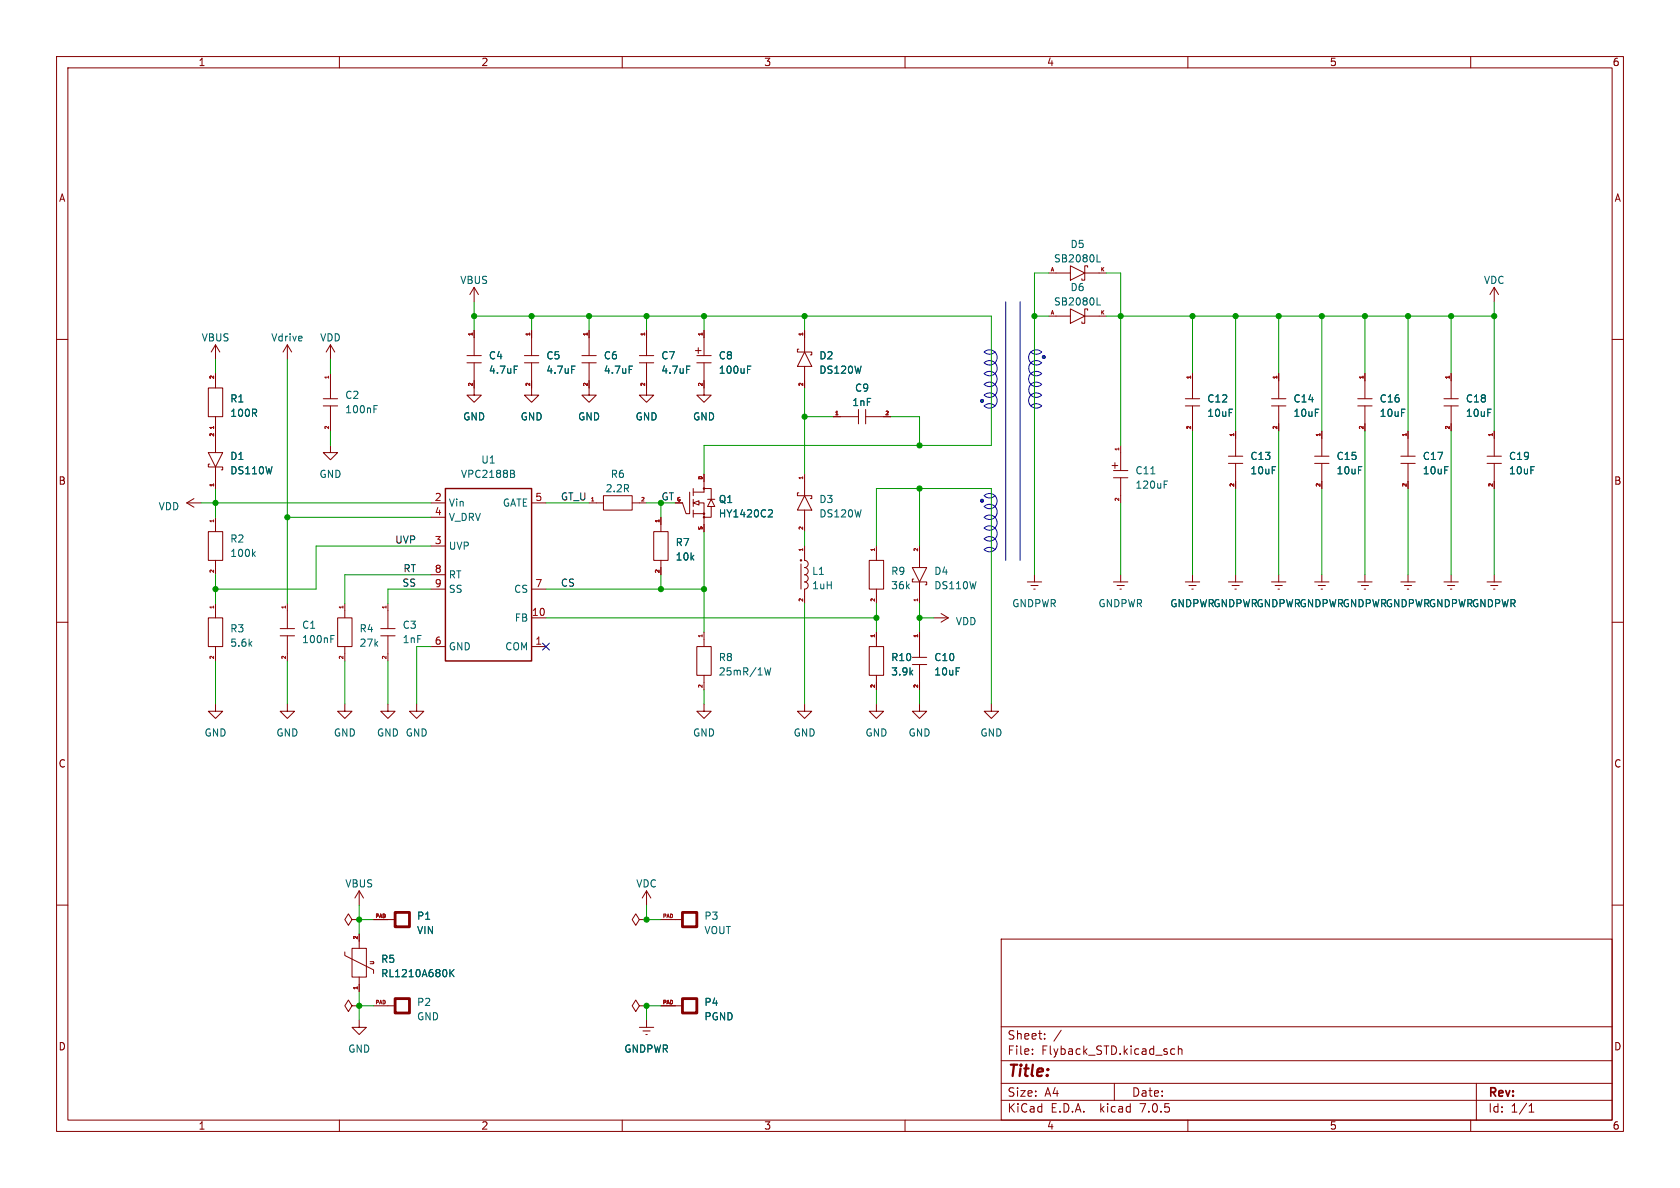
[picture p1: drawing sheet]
<svg xmlns="http://www.w3.org/2000/svg" width="297mm" height="210mm" viewBox="0 0 297 210" stroke-linecap="round" stroke-linejoin="round" font-family="sans-serif">
<g fill="none" stroke="#840000" stroke-width=".18">
<path d="M10 10h277v190h-277zM12 12h273v186h-273zM60 10v2M110 10v2M160 10v2M210 10v2M260 10v2M10 60h2M83.8 50.8v2.5M83.8 58.4v4.5M83.8 50.8l-.7 1.3M83.8 50.8l.8 1.3"/>
<path d="M94 58.4v4.5M104.1 58.4v4.5M114.3 58.4v4.5M124.5 58.4v4.5M142.2 58.4v3.8M185.4 48.3h3.8M185.4 55.9h3.8M189.2 47l2.6 1.3-2.6 1.2zM189.2 54.6l2.6 1.3-2.6 1.3zM191.8 48.3h3.8M191.8 55.9h3.8M192.3 47.2v-.2h-.5v2.5h-.5v-.2"/>
<path d="M192.3 54.9v-.3h-.5v2.6h-.5v-.3M264.2 50.8v2.5M264.2 50.8l-.8 1.3M264.2 50.8l.7 1.3M285 60h2M36.8 68.6h2.6v5.1h-2.6zM38.1 61v2.5M38.1 66v2.6M38.1 73.7v6.3M38.1 61l-.8 1.2M38.1 61l.8 1.2M50.8 61v2.5"/>
<path d="M50.8 61l-.8 1.2M50.8 61l.8 1.2M57.1 70.5h2.6M57.1 71.8h2.6M58.4 78.7v1.3h1.3l-1.3 1.3-1.3-1.3h1.3M58.4 61v2.5M58.4 66v4.5M58.4 71.8v4.4M58.4 61l-.7 1.2M58.4 61l.8 1.2M82.5 62.9h2.6M82.5 64.1h2.6"/>
<path d="M83.8 64.1v5.8h1.3l-1.3 1.2-1.3-1.2h1.3M92.7 62.9h2.5M92.7 64.1h2.5M94 64.1v5.8h1.2l-1.2 1.2-1.3-1.2h1.3M102.9 62.9h2.5M102.9 64.1h2.5M104.1 64.1v5.8h1.3l-1.3 1.2-1.2-1.2h1.2M113 62.9h2.6M113 64.1h2.6M114.3 64.1v5.8h1.3l-1.3 1.2-1.3-1.2h1.3M122.9 62h1.1M123.2 62.9h2.5"/>
<path d="M123.2 64.1h2.5M123.4 61.5v1M124.5 64.1v5.8h1.2l-1.2 1.2-1.3-1.2h1.3M141.2 61.7h-.2v.5h2.5v.5h-.2M142.2 62.2l1.3 2.6h-2.5zM142.2 64.8v3.8M147.3 73.7h4.5M151.8 72.4v2.5M153 73.7h4.5M153 72.4v2.5M198.1 78.7v4.5M209.5 70.5h2.6"/>
<path d="M209.5 71.8h2.6M210.8 66v4.5M210.8 71.8v4.4M218.4 76.2v4.4M224.8 70.5h2.5M224.8 71.8h2.5M226.1 66v4.5M226.1 71.8v4.4M233.7 76.2v4.4M240 70.5h2.6M240 71.8h2.6M241.3 66v4.5"/>
<path d="M241.3 71.8v4.4M248.9 76.2v4.4M255.3 70.5h2.5M255.3 71.8h2.5M256.5 66v4.5M256.5 71.8v4.4M264.2 76.2v4.4M33 88.9h2.6M33 88.9l1.3 .8M34.3 88.1l-1.3 .8M36.8 94h2.6v5.1h-2.6zM36.8 80h2.6l-1.3 2.6z"/>
<path d="M37.1 82h-.3v.6h2.6v.5h-.3M38.1 82.6v3.8M38.1 91.4v2.6M38.1 99.1v2.5M76.2 88.9h2.5M76.2 96.5h2.5M76.2 91.4h2.5M94 88.9h2.5M104.1 88.9h2.6M106.7 87.6h5.1v2.6h-5.1zM111.8 88.9h2.5M115.6 94h2.5v5.1h-2.5z"/>
<path d="M116.8 91.4v2.6M116.8 99.1v2.5M121.9 87v3.8h-.6l-.7-1.9h-1.2M122.6 88.9l1-.4v.8zM122.6 90.8h1.9M122.6 86.4v1.2M122.6 88.3v1.2M122.6 90.2v1.2M123.6 88.9h.9v1.9M124.5 86.4h1.2v1.9M124.5 83.8v3.2h-1.9M124.5 90.8v3.2"/>
<path d="M125.1 88.3h1.3M125.7 89.5v1.9h-1.2M125.7 88.3l.7 1.2h-1.3zM141.2 87.1h-.2v.5h2.5v.5h-.2M141.6 99.7v4.4M142.2 96.5v2.6a.64 .64 0 0 1 .7 .6 .64 .64 0 0 1-.7 .6 .64 .64 0 0 1 .7 .7 .64 .64 0 0 1-.7 .6 .64 .64 0 0 1 .7 .6 .64 .64 0 0 1-.7 .7 .64 .64 0 0 1 .7 .6 .64 .64 0 0 1-.7 .6v2.6M142.2 87.6l1.3 2.6h-2.5zM142.2 83.8v3.8M142.2 90.2v3.8M153.7 99.1h2.5v5h-2.5zM154.9 96.5v2.6M162.6 96.5v3.8"/>
<path d="M196.6 82.3h1M196.8 83.2h2.6M196.8 84.5h2.6M197.1 81.8v1M198.1 84.5v4.4M217.2 80.6h2.5M217.2 81.9h2.5M218.4 81.9v4.5M232.4 80.6h2.5M232.4 81.9h2.5M233.7 81.9v4.5M247.6 80.6h2.6"/>
<path d="M247.6 81.9h2.6M248.9 81.9v4.5M262.9 80.6h2.5M262.9 81.9h2.5M264.2 81.9v4.5M10 110h2M36.8 109.2h2.6v5.1h-2.6zM38.1 106.7v2.5M38.1 114.3v2.5M49.5 111.1h2.6M49.5 112.4h2.6M50.8 106.7v4.4"/>
<path d="M50.8 112.4v4.4M59.7 109.2h2.5v5.1h-2.5zM61 106.7v2.5M61 114.3v2.5M67.3 111.1h2.5M67.3 112.4h2.5M68.6 106.7v4.4M68.6 112.4v4.4M76.2 104.1h2.5M76.2 114.3h2.5M76.2 101.6h2.5M94 104.1h2.5"/>
<path d="M94 114.3h2.5M94 109.2h2.5M123.2 114.3h2.5v5.1h-2.5zM124.5 111.8v2.5M124.5 119.4v2.5M153.7 114.3h2.5v5.1h-2.5zM154.9 104.1v2.6M154.9 111.8v2.5M154.9 119.4v2.5M161.3 100.3h2.5l-1.2 2.6zM161.3 116.2h2.5M161.3 117.5h2.5"/>
<path d="M161.5 102.4h-.2v.5h2.5v.5h-.2M162.6 102.9v3.8M162.6 111.8v4.4M162.6 117.5v4.4M165.1 109.2h2.5M166.4 108.5l1.2 .7M167.6 109.2l-1.2 .8M181.6 102.9h2.5M182.2 103.5h1.3M182.8 104.1h.2M182.9 101.6v1.3M196.8 102.9h2.6"/>
<path d="M197.5 103.5h1.3M198 104.1h.2M198.1 101.6v1.3M209.5 102.9h2.6M210.2 103.5h1.3M210.7 104.1h.2M210.8 101.6v1.3M217.2 102.9h2.5M217.8 103.5h1.3M218.3 104.1h.3M218.4 101.6v1.3M224.8 102.9h2.5"/>
<path d="M225.4 103.5h1.3M225.9 104.1h.3M226.1 101.6v1.3M232.4 102.9h2.5M233 103.5h1.3M233.6 104.1h.2M233.7 101.6v1.3M240 102.9h2.6M240.7 103.5h1.2M241.2 104.1h.2M241.3 101.6v1.3M247.6 102.9h2.6"/>
<path d="M248.3 103.5h1.3M248.8 104.1h.2M248.9 101.6v1.3M255.3 102.9h2.5M255.9 103.5h1.3M256.4 104.1h.3M256.5 101.6v1.3M262.9 102.9h2.5M263.5 103.5h1.3M264 104.1h.3M264.2 101.6v1.3M285 110h2"/>
<path d="M38.1 124.5v1.2h1.3l-1.3 1.3-1.3-1.3h1.3M50.8 124.5v1.2h1.3l-1.3 1.3-1.3-1.3h1.3M61 124.5v1.2h1.2l-1.2 1.3-1.3-1.3h1.3M68.6 124.5v1.2h1.2l-1.2 1.3-1.3-1.3h1.3M73.7 124.5v1.2h1.2l-1.2 1.3-1.3-1.3h1.3M124.5 124.5v1.2h1.2l-1.2 1.3-1.3-1.3h1.3M142.2 124.5v1.2h1.3l-1.3 1.3-1.2-1.3h1.2M154.9 124.5v1.2h1.3l-1.3 1.3-1.2-1.3h1.2M162.6 124.5v1.2h1.2l-1.2 1.3-1.3-1.3h1.3M175.3 124.5v1.2h1.2l-1.2 1.3-1.3-1.3h1.3M10 160h2M63.5 157.5l-.8 1.3"/>
<path d="M63.5 157.5v2.5M63.5 157.5l.8 1.3M114.3 157.5v2.5M114.3 157.5l-.8 1.3M114.3 157.5l.8 1.3M285 160h2M61 168.3v.6l5 2.6v.6M62.2 167.6h2.6v5.1h-2.6zM62.2 162.6l-.6-1.1-.6 1.1 .6 1 .6-1h1.3M62.2 177.8l-.6-1-.6 1 .6 1 .6-1h1.3M63.5 162.6h.1M63.5 177.8h.1"/>
<path d="M63.5 165.1v2.5M63.5 172.7v2.6M66 177.8h3.8M66 162.6h3.8M113 177.8l-.6-1-.6 1 .6 1 .6-1h1.3M113 162.6l-.6-1.1-.6 1.1 .6 1 .6-1h1.3M114.3 177.8h.1M114.3 162.6h.1M116.8 177.8h3.8M116.8 162.6h3.8M177 166h108v32h-108zM60 198v2"/>
<path d="M63.5 180.3v1.3h1.3l-1.3 1.3-1.3-1.3h1.3M110 198v2M113 181.6h2.6M113.7 182.2h1.2M114.2 182.9h.2M114.3 180.3v1.3M160 198v2M177 194.5h108M177 191.5h108M177 187.5h108M177 181.5h108M182.5 186.3v.1"/>
<path d="M182.5 185.5v.1M184.7 183.6v.1M184.7 182.8v.1M187.6 182.1l-1.3 2M197 191.5v3M207 186.1l.2 .3 .5-.1M207.7 185.5l-.5-.1-.2 .3M208.3 185.5l.2-.1 .4 .1 .1 .9M208.3 184.9v1.5M210 198v2M260 198v2M261 191.5v6.5"/>
<path d="M270.3 196.6h.9M270.3 195.5l.4-.4v1.5"/>
</g>
<g fill="#004800" stroke="#004800" stroke-width=".18">
<circle cx="173.6" cy="88.5" r=".25"/>
<circle cx="173.6" cy="70.9" r=".25"/>
<circle cx="184.5" cy="63.1" r=".25"/>
</g>
<g fill="none" stroke="#006464" stroke-width=".18">
<path d="M193.9 46.3h.7M193.9 53.9h.7M66.1 71.7h.6M90.9 64.7h.6M101.1 64.7h.6M111.2 64.7h.6M121.4 64.7h.6M132.2 64.7h.6M44.8 97.9l.3 .5M45.1 97.5l-.5 .5M90.7 83.1l.2 .3-.2 .3 .2 .2 .1 .3-.3 .2h-.4M136 90.1l.4 .1 .2 .3-.8 .9h.8"/>
<path d="M205.8 85h.6M58.5 112.3h.6M135.2 118.1l.3 1.2 .2-.9 .3 .9 .3-1.2M79.5 171.4v1.3M79.7 171.9l.6 .8M80.3 171.4l-.8 .7"/>
</g>
<g fill="#840000" stroke="#840000" stroke-width=".18">
<circle cx="124.5" cy="91.4" r=".13"/>
<circle cx="124.5" cy="90.8" r=".13"/>
<circle cx="124.5" cy="86.4" r=".13"/>
<circle cx="141.6" cy="99.1" r=".13"/>
</g>
<path d="M69.8 176.5h2.6v2.6h-2.6zM69.8 161.3h2.6v2.5h-2.6zM120.6 176.5h2.6v2.6h-2.6zM120.6 161.3h2.6v2.5h-2.6z" fill="none" stroke="#840000" stroke-width=".5"/>
<path d="M78.7 86.4h15.3v30.4h-15.3z" fill="none" stroke="#840000" stroke-width=".25"/>
<g fill="none" stroke="#0000c2" stroke-width=".18">
<path d="M177.8 53.3v45.8M180.3 53.3v45.8M174 71.8a1.35 1.35 0 0 1 1.9 0 1.36 1.36 0 0 1-1.9 0zM174 64.1a1.36 1.36 0 0 1 1.9 0 1.36 1.36 0 0 1-1.9 0zM174 66a1.36 1.36 0 0 1 1.9 0 1.36 1.36 0 0 1-1.9 0zM174 62.2a1.36 1.36 0 0 1 1.9 0 1.35 1.35 0 0 1-1.9 0zM174 67.9a1.36 1.36 0 0 1 1.9 0 1.36 1.36 0 0 1-1.9 0zM174 69.9a1.36 1.36 0 0 1 1.9 0 1.36 1.36 0 0 1-1.9 0zM175.9 64.1a1.35 1.35 0 0 1 0 1.9M175.9 62.2a1.38 1.38 0 0 1 0 1.9M175.9 67.9a1.36 1.36 0 0 1 0 2M175.9 66a1.38 1.38 0 0 1 0 1.9"/>
<path d="M175.9 69.9a1.38 1.38 0 0 1 0 1.9M182.2 66a1.36 1.36 0 0 1 1.9 0 1.36 1.36 0 0 1-1.9 0zM182.2 67.9a1.36 1.36 0 0 1 1.9 0 1.36 1.36 0 0 1-1.9 0zM182.2 62.2a1.36 1.36 0 0 1 1.9 0 1.35 1.35 0 0 1-1.9 0zM182.2 64.1a1.36 1.36 0 0 1 1.9 0 1.36 1.36 0 0 1-1.9 0zM182.2 64.1a1.4 1.4 0 0 0 0 1.9M182.2 62.2a1.34 1.34 0 0 0 0 1.9M182.2 71.8a1.35 1.35 0 0 1 1.9 0 1.36 1.36 0 0 1-1.9 0zM182.2 69.9a1.34 1.34 0 0 0 0 1.9M182.2 66a1.34 1.34 0 0 0 0 1.9M182.2 67.9a1.39 1.39 0 0 0 0 2M182.2 69.9a1.36 1.36 0 0 1 1.9 0 1.36 1.36 0 0 1-1.9 0z"/>
<path d="M174 91.4a1.36 1.36 0 0 1 1.9 0 1.36 1.36 0 0 1-1.9 0zM174 89.5a1.36 1.36 0 0 1 1.9 0 1.36 1.36 0 0 1-1.9 0zM174 87.6a1.36 1.36 0 0 1 1.9 0 1.35 1.35 0 0 1-1.9 0zM174 97.2a1.35 1.35 0 0 1 1.9 0 1.36 1.36 0 0 1-1.9 0zM174 95.3a1.36 1.36 0 0 1 1.9 0 1.36 1.36 0 0 1-1.9 0zM174 93.3a1.36 1.36 0 0 1 1.9 0 1.36 1.36 0 0 1-1.9 0zM175.9 87.6a1.39 1.39 0 0 1 0 1.9M175.9 89.5a1.35 1.35 0 0 1 0 1.9M175.9 95.3a1.39 1.39 0 0 1 0 1.9M175.9 93.3a1.34 1.34 0 0 1 0 2M175.9 91.4a1.39 1.39 0 0 1 0 1.9"/>
<circle cx="173.6" cy="70.9" r=".25"/>
<circle cx="184.5" cy="63.1" r=".25"/>
<circle cx="173.6" cy="88.5" r=".25"/>
</g>
<g fill="none" stroke="#009600" stroke-width=".18">
<path d="M83.8 55.9h91.5v22.8h-50.8v5.1M83.8 53.3v5.1M94 55.9v2.5M104.1 55.9v2.5M114.3 55.9v2.5M124.5 55.9v2.5M142.2 55.9v2.5M182.9 55.9h2.5M185.4 48.3h-2.5v53.3M195.6 55.9h68.6M195.6 48.3h2.5v30.4M210.8 55.9v10.1"/>
<path d="M218.4 55.9v20.3M226.1 55.9v10.1M233.7 55.9v20.3M241.3 55.9v10.1M248.9 55.9v20.3M256.5 55.9v10.1M264.2 53.3v22.9M38.1 63.5v2.5M50.8 63.5v43.2M58.4 63.5v2.5M58.4 76.2v2.5M142.2 73.7h5.1"/>
<path d="M142.2 68.6v15.2M157.5 73.7h5.1v5M210.8 76.2v25.4M226.1 76.2v25.4M241.3 76.2v25.4M256.5 76.2v25.4M35.6 88.9h40.6M38.1 86.4v5M50.8 91.4h25.4M76.2 96.5h-20.3v7.6h-17.8M96.5 88.9h7.6M114.3 88.9h2.5v2.5"/>
<path d="M124.5 94v17.8M142.2 94v2.5M154.9 96.5v-10.1h20.4v38.1M162.6 86.4v10.1M198.1 88.9v12.7M218.4 86.4v15.2M233.7 86.4v15.2M248.9 86.4v15.2M264.2 86.4v15.2M38.1 101.6v5.1M38.1 116.8v7.7M50.8 116.8v7.7"/>
<path d="M61 116.8v7.7M68.6 116.8v7.7M76.2 104.1h-7.6v2.6M76.2 101.6h-15.2v5.1M76.2 114.3h-2.5v10.2M96.5 104.1h28M96.5 109.2h58.4M116.8 101.6v2.5M142.2 106.7v17.8M154.9 106.7v5.1M162.6 106.7v5.1M162.6 109.2h2.5"/>
<path d="M124.5 121.9v2.6M154.9 121.9v2.6M162.6 121.9v2.6M63.5 162.6h2.5M63.5 160v5.1M63.5 175.3v5M63.5 177.8h2.5M114.3 160v2.6h2.5M116.8 177.8h-2.5v2.5"/>
</g>
<path d="M95.9 113.7l1.2 1.2M97.1 113.7l-1.2 1.2" fill="none" stroke="#000084" stroke-width=".18"/>
<g fill="#009600" stroke="#009600" stroke-width=".18">
<circle cx="116.8" cy="88.9" r=".46"/>
<circle cx="94" cy="55.9" r=".46"/>
<circle cx="83.8" cy="55.9" r=".46"/>
<circle cx="104.1" cy="55.9" r=".46"/>
<circle cx="114.3" cy="55.9" r=".46"/>
<circle cx="124.5" cy="55.9" r=".46"/>
<circle cx="142.2" cy="55.9" r=".46"/>
<circle cx="162.6" cy="78.7" r=".46"/>
<circle cx="142.2" cy="73.7" r=".46"/>
<circle cx="63.5" cy="162.6" r=".46"/>
<circle cx="116.8" cy="104.1" r=".46"/>
<circle cx="114.3" cy="177.8" r=".46"/>
<circle cx="63.5" cy="177.8" r=".46"/>
<circle cx="114.3" cy="162.6" r=".46"/>
<circle cx="162.6" cy="86.4" r=".46"/>
<circle cx="154.9" cy="109.2" r=".46"/>
<circle cx="162.6" cy="109.2" r=".46"/>
<circle cx="124.5" cy="104.1" r=".46"/>
<circle cx="38.1" cy="104.1" r=".46"/>
<circle cx="50.8" cy="91.4" r=".46"/>
<circle cx="38.1" cy="88.9" r=".46"/>
<circle cx="248.9" cy="55.9" r=".46"/>
<circle cx="241.3" cy="55.9" r=".46"/>
<circle cx="233.7" cy="55.9" r=".46"/>
<circle cx="256.5" cy="55.9" r=".46"/>
<circle cx="264.2" cy="55.9" r=".46"/>
<circle cx="182.9" cy="55.9" r=".46"/>
<circle cx="218.4" cy="55.9" r=".46"/>
<circle cx="210.8" cy="55.9" r=".46"/>
<circle cx="226.1" cy="55.9" r=".46"/>
<circle cx="198.1" cy="55.9" r=".46"/>
</g>
<text font-size="2.8" fill="#840000" x="178" y="190.8">Title:</text>
<g font-size="2.1" fill="#840000">
<text x="178" y="183.9">Sheet:</text>
<text x="178" y="186.6">File:</text>
<text x="184" y="186.6">Flyback_STD.kicad_sch</text>
<text x="178" y="196.8">KiCad</text>
<text x="178" y="194">Size:</text>
<text x="184.6" y="194">A4</text>
<text x="185.7" y="196.8">E.D.A.</text>
<text x="194.4" y="196.8">kicad</text>
<text x="200" y="194">Date:</text>
<text x="201.5" y="196.8">7.0.5</text>
<text x="263" y="194.2">Rev:</text>
<text x="263" y="196.8">Id:</text>
<text x="267" y="196.8">1/1</text>
</g>
<g font-size="1.8" fill="#840000">
<text x="35" y="11.8">1</text>
<text x="85" y="11.8">2</text>
<text x="135" y="11.8">3</text>
<text x="185" y="11.8">4</text>
<text x="235" y="11.8">5</text>
<text x="285" y="11.8">6</text>
<text x="10.4" y="35.8">A</text>
<text x="285.4" y="35.8">A</text>
<text x="10.3" y="85.8">B</text>
<text x="285.3" y="85.8">B</text>
<text x="10.3" y="135.8">C</text>
<text x="285.3" y="135.8">C</text>
<text x="10.3" y="185.8">D</text>
<text x="285.3" y="185.8">D</text>
<text x="35" y="199.8">1</text>
<text x="85" y="199.8">2</text>
<text x="135" y="199.8">3</text>
<text x="185" y="199.8">4</text>
<text x="235" y="199.8">5</text>
<text x="285" y="199.8">6</text>
</g>
<g font-size="1.8" fill="#006464">
<text x="186.3" y="46.5">SB2080L</text>
<text x="189.2" y="44">D5</text>
<text x="81.3" y="50.4">VBUS</text>
<text x="189.2" y="51.6">D6</text>
<text x="262.3" y="50.4">VDC</text>
<text x="186.3" y="54.2">SB2080L</text>
<text x="35.6" y="60.5">VBUS</text>
<text x="47.9" y="60.5">Vdrive</text>
<text x="56.5" y="60.5">VDD</text>
<text x="86.4" y="63.7">C4</text>
<text x="96.5" y="63.7">C5</text>
<text x="106.7" y="63.7">C6</text>
<text x="116.8" y="63.7">C7</text>
<text x="127" y="63.7">C8</text>
<text x="144.8" y="63.7">D2</text>
<text x="40.6" y="71.3">R1</text>
<text x="61" y="70.7">C2</text>
<text x="86.4" y="66.2">4.7uF</text>
<text x="96.5" y="66.2">4.7uF</text>
<text x="106.7" y="66.2">4.7uF</text>
<text x="116.8" y="66.2">4.7uF</text>
<text x="127" y="66.2">100uF</text>
<text x="144.8" y="66.2">DS120W</text>
<text x="150.6" y="71.9">1nF</text>
<text x="151.1" y="69.4">C9</text>
<text x="213.4" y="71.3">C12</text>
<text x="228.6" y="71.3">C14</text>
<text x="243.8" y="71.3">C16</text>
<text x="259.1" y="71.3">C18</text>
<text x="40.6" y="73.9">100R</text>
<text x="61" y="73.2">100nF</text>
<text x="81.8" y="74.5">GND</text>
<text x="92" y="74.5">GND</text>
<text x="102.1" y="74.5">GND</text>
<text x="112.3" y="74.5">GND</text>
<text x="122.5" y="74.5">GND</text>
<text x="213.4" y="73.9">10uF</text>
<text x="228.6" y="73.9">10uF</text>
<text x="243.8" y="73.9">10uF</text>
<text x="259.1" y="73.9">10uF</text>
<text x="40.6" y="81.5">D1</text>
<text x="85" y="82.1">U1</text>
<text x="221" y="81.5">C13</text>
<text x="236.2" y="81.5">C15</text>
<text x="251.5" y="81.5">C17</text>
<text x="266.7" y="81.5">C19</text>
<text x="40.6" y="84">DS110W</text>
<text x="56.4" y="84.6">GND</text>
<text x="79.2" y="89.7">Vin</text>
<text x="81.4" y="84.6">VPC2188B</text>
<text x="88.9" y="89.7">GATE</text>
<text x="107" y="87.2">2.2R</text>
<text x="107.9" y="84.6">R6</text>
<text x="127" y="89.1">Q1</text>
<text x="144.8" y="89.1">D3</text>
<text x="200.7" y="84">C11</text>
<text x="200.7" y="86.6">120uF</text>
<text x="221" y="84">10uF</text>
<text x="236.2" y="84">10uF</text>
<text x="251.5" y="84">10uF</text>
<text x="266.7" y="84">10uF</text>
<text x="28" y="90.4">VDD</text>
<text x="79.2" y="92.3">V_DRV</text>
<text x="127" y="91.6">HY1420C2</text>
<text x="144.8" y="91.6">DS120W</text>
<text x="40.6" y="96.1">R2</text>
<text x="40.6" y="98.6">100k</text>
<text x="79.2" y="97.3">UVP</text>
<text x="119.4" y="96.7">R7</text>
<text x="119.4" y="99.3">10k</text>
<text x="143.5" y="101.8">L1</text>
<text x="157.5" y="101.8">R9</text>
<text x="165.1" y="101.8">D4</text>
<text x="79.2" y="102.4">RT</text>
<text x="79.2" y="105">SS</text>
<text x="90.9" y="105">CS</text>
<text x="143.5" y="104.3">1uH</text>
<text x="157.5" y="104.3">36k</text>
<text x="165.1" y="104.3">DS110W</text>
<text x="178.9" y="107.5">GNDPWR</text>
<text x="194.1" y="107.5">GNDPWR</text>
<text x="206.8" y="107.5">GNDPWRGNDPWRGNDPWRGNDPWRGNDPWRGNDPWRGNDPWRGNDPWR</text>
<text x="40.6" y="112">R3</text>
<text x="53.3" y="111.3">C1</text>
<text x="53.3" y="113.9">100nF</text>
<text x="63.5" y="112">R4</text>
<text x="71.1" y="111.3">C3</text>
<text x="71.1" y="113.9">1nF</text>
<text x="91" y="110">FB</text>
<text x="168.9" y="110.7">VDD</text>
<text x="40.6" y="114.5">5.6k</text>
<text x="63.5" y="114.5">27k</text>
<text x="79.2" y="115.1">GND</text>
<text x="89.3" y="115.1">COM</text>
<text x="127" y="117">R8</text>
<text x="127" y="119.6">25mR/1W</text>
<text x="157.5" y="117">R10</text>
<text x="157.5" y="119.6">3.9k</text>
<text x="165.1" y="117">C10</text>
<text x="165.1" y="119.6">10uF</text>
<text x="36.1" y="130.4">GND</text>
<text x="48.8" y="130.4">GND</text>
<text x="59" y="130.4">GND</text>
<text x="66.6" y="130.4">GND GND</text>
<text x="122.5" y="130.4">GND</text>
<text x="140.2" y="130.4">GND</text>
<text x="152.9" y="130.4">GND</text>
<text x="160.6" y="130.4">GND</text>
<text x="173.3" y="130.4">GND</text>
<text x="61" y="157">VBUS</text>
<text x="112.4" y="157">VDC</text>
<text x="73.7" y="162.8">P1</text>
<text x="73.7" y="165.3">VIN</text>
<text x="124.5" y="162.8">P3</text>
<text x="124.5" y="165.3">VOUT</text>
<text x="67.3" y="170.4">R5</text>
<text x="67.3" y="172.9">RL1210A680K</text>
<text x="73.7" y="178">P2</text>
<text x="124.5" y="178">P4</text>
<text x="73.7" y="180.5">GND</text>
<text x="124.5" y="180.5">PGND</text>
<text x="61.5" y="186.2">GND</text>
<text x="110.3" y="186.2">GNDPWR</text>
</g>
<g font-size="1.8" fill="#a90000">
<text x="76.8" y="88.6">2</text>
<text x="94.6" y="88.6">5</text>
<text x="76.8" y="91.2">4</text>
<text x="76.8" y="96.3">3</text>
<text x="76.8" y="101.3">8</text>
<text x="76.8" y="103.9">9</text>
<text x="94.6" y="103.9">7</text>
<text x="94" y="109">10</text>
<text x="76.8" y="114">6</text>
<text x="94.6" y="114">1</text>
</g>
<g font-size="1.8" fill="#0f0f0f">
<text x="99.1" y="88.6">GT_U</text>
<text x="69.8" y="96.2">UVP</text>
<text x="71.3" y="101.3">RT</text>
<text x="71.1" y="103.8">SS</text>
<text x="99.1" y="103.8">CS</text>
</g>
<text font-size="1.8" fill="#009600" x="116.8" y="88.6">GT</text>
<g font-size=".9" fill="#a90000">
<text x="185.7" y="48">A</text>
<text x="194.5" y="48">K</text>
<text x="83.6" y="59.5" transform="rotate(-90 83.6 59.5)">1</text>
<text x="93.7" y="59.5" transform="rotate(-90 93.7 59.5)">1</text>
<text x="103.9" y="59.5" transform="rotate(-90 103.9 59.5)">1</text>
<text x="114" y="59.5" transform="rotate(-90 114 59.5)">1</text>
<text x="124.2" y="59.5" transform="rotate(-90 124.2 59.5)">1</text>
<text x="142" y="59.5" transform="rotate(-90 142 59.5)">1</text>
<text x="185.7" y="55.6">A</text>
<text x="194.5" y="55.6">K</text>
<text x="37.8" y="67.1" transform="rotate(-90 37.8 67.1)">2</text>
<text x="58.2" y="67.1" transform="rotate(-90 58.2 67.1)">1</text>
<text x="83.6" y="68.3" transform="rotate(-90 83.6 68.3)">2</text>
<text x="93.7" y="68.3" transform="rotate(-90 93.7 68.3)">2</text>
<text x="103.9" y="68.3" transform="rotate(-90 103.9 68.3)">2</text>
<text x="114" y="68.3" transform="rotate(-90 114 68.3)">2</text>
<text x="124.2" y="68.3" transform="rotate(-90 124.2 68.3)">2</text>
<text x="142" y="68.3" transform="rotate(-90 142 68.3)">2</text>
<text x="210.6" y="67.1" transform="rotate(-90 210.6 67.1)">1</text>
<text x="225.8" y="67.1" transform="rotate(-90 225.8 67.1)">1</text>
<text x="241" y="67.1" transform="rotate(-90 241 67.1)">1</text>
<text x="256.3" y="67.1" transform="rotate(-90 256.3 67.1)">1</text>
<text x="37.8" y="77.2" transform="rotate(-90 37.8 77.2)">2</text>
<text x="37.8" y="76" transform="rotate(-90 37.8 76)">1</text>
<text x="58.2" y="76" transform="rotate(-90 58.2 76)">2</text>
<text x="147.6" y="73.4">1</text>
<text x="156.4" y="73.4">2</text>
<text x="210.6" y="76" transform="rotate(-90 210.6 76)">2</text>
<text x="218.2" y="77.2" transform="rotate(-90 218.2 77.2)">1</text>
<text x="225.8" y="76" transform="rotate(-90 225.8 76)">2</text>
<text x="233.4" y="77.2" transform="rotate(-90 233.4 77.2)">1</text>
<text x="241" y="76" transform="rotate(-90 241 76)">2</text>
<text x="248.7" y="77.2" transform="rotate(-90 248.7 77.2)">1</text>
<text x="256.3" y="76" transform="rotate(-90 256.3 76)">2</text>
<text x="263.9" y="77.2" transform="rotate(-90 263.9 77.2)">1</text>
<text x="197.9" y="79.8" transform="rotate(-90 197.9 79.8)">1</text>
<text x="37.8" y="86.1" transform="rotate(-90 37.8 86.1)">1</text>
<text x="104.4" y="88.6">1</text>
<text x="113.3" y="88.6">2</text>
<text x="119.6" y="88.6">G</text>
<text x="124.2" y="84.9" transform="rotate(-90 124.2 84.9)">D</text>
<text x="142" y="84.9" transform="rotate(-90 142 84.9)">1</text>
<text x="197.9" y="88.7" transform="rotate(-90 197.9 88.7)">2</text>
<text x="218.2" y="86.1" transform="rotate(-90 218.2 86.1)">2</text>
<text x="233.4" y="86.1" transform="rotate(-90 233.4 86.1)">2</text>
<text x="248.7" y="86.1" transform="rotate(-90 248.7 86.1)">2</text>
<text x="263.9" y="86.1" transform="rotate(-90 263.9 86.1)">2</text>
<text x="37.8" y="92.5" transform="rotate(-90 37.8 92.5)">1</text>
<text x="116.6" y="92.5" transform="rotate(-90 116.6 92.5)">1</text>
<text x="124.2" y="93.7" transform="rotate(-90 124.2 93.7)">S</text>
<text x="142" y="93.7" transform="rotate(-90 142 93.7)">2</text>
<text x="37.8" y="101.4" transform="rotate(-90 37.8 101.4)">2</text>
<text x="116.6" y="101.4" transform="rotate(-90 116.6 101.4)">2</text>
<text x="142" y="97.6" transform="rotate(-90 142 97.6)">1</text>
<text x="154.7" y="97.6" transform="rotate(-90 154.7 97.6)">1</text>
<text x="162.3" y="97.6" transform="rotate(-90 162.3 97.6)">2</text>
<text x="37.8" y="107.7" transform="rotate(-90 37.8 107.7)">1</text>
<text x="50.5" y="107.7" transform="rotate(-90 50.5 107.7)">1</text>
<text x="60.7" y="107.7" transform="rotate(-90 60.7 107.7)">1</text>
<text x="68.3" y="107.7" transform="rotate(-90 68.3 107.7)">1</text>
<text x="142" y="106.4" transform="rotate(-90 142 106.4)">2</text>
<text x="154.7" y="106.4" transform="rotate(-90 154.7 106.4)">2</text>
<text x="162.3" y="106.4" transform="rotate(-90 162.3 106.4)">1</text>
<text x="124.2" y="112.8" transform="rotate(-90 124.2 112.8)">1</text>
<text x="154.7" y="112.8" transform="rotate(-90 154.7 112.8)">1</text>
<text x="162.3" y="112.8" transform="rotate(-90 162.3 112.8)">1</text>
<text x="37.8" y="116.6" transform="rotate(-90 37.8 116.6)">2</text>
<text x="50.5" y="116.6" transform="rotate(-90 50.5 116.6)">2</text>
<text x="60.7" y="116.6" transform="rotate(-90 60.7 116.6)">2</text>
<text x="68.3" y="116.6" transform="rotate(-90 68.3 116.6)">2</text>
<text x="124.2" y="121.7" transform="rotate(-90 124.2 121.7)">2</text>
<text x="154.7" y="121.7" transform="rotate(-90 154.7 121.7)">2</text>
<text x="162.3" y="121.7" transform="rotate(-90 162.3 121.7)">2</text>
<text x="63.2" y="166.1" transform="rotate(-90 63.2 166.1)">2</text>
<text x="66.3" y="162.3">PAD</text>
<text x="117.1" y="162.3">PAD</text>
<text x="63.2" y="175" transform="rotate(-90 63.2 175)">1</text>
<text x="66.3" y="177.5">PAD</text>
<text x="117.1" y="177.5">PAD</text>
</g>
<text font-size=".9" fill="#840000" x="66.3" y="170.6" transform="rotate(-90 66.3 170.6)">U</text>
</svg>
